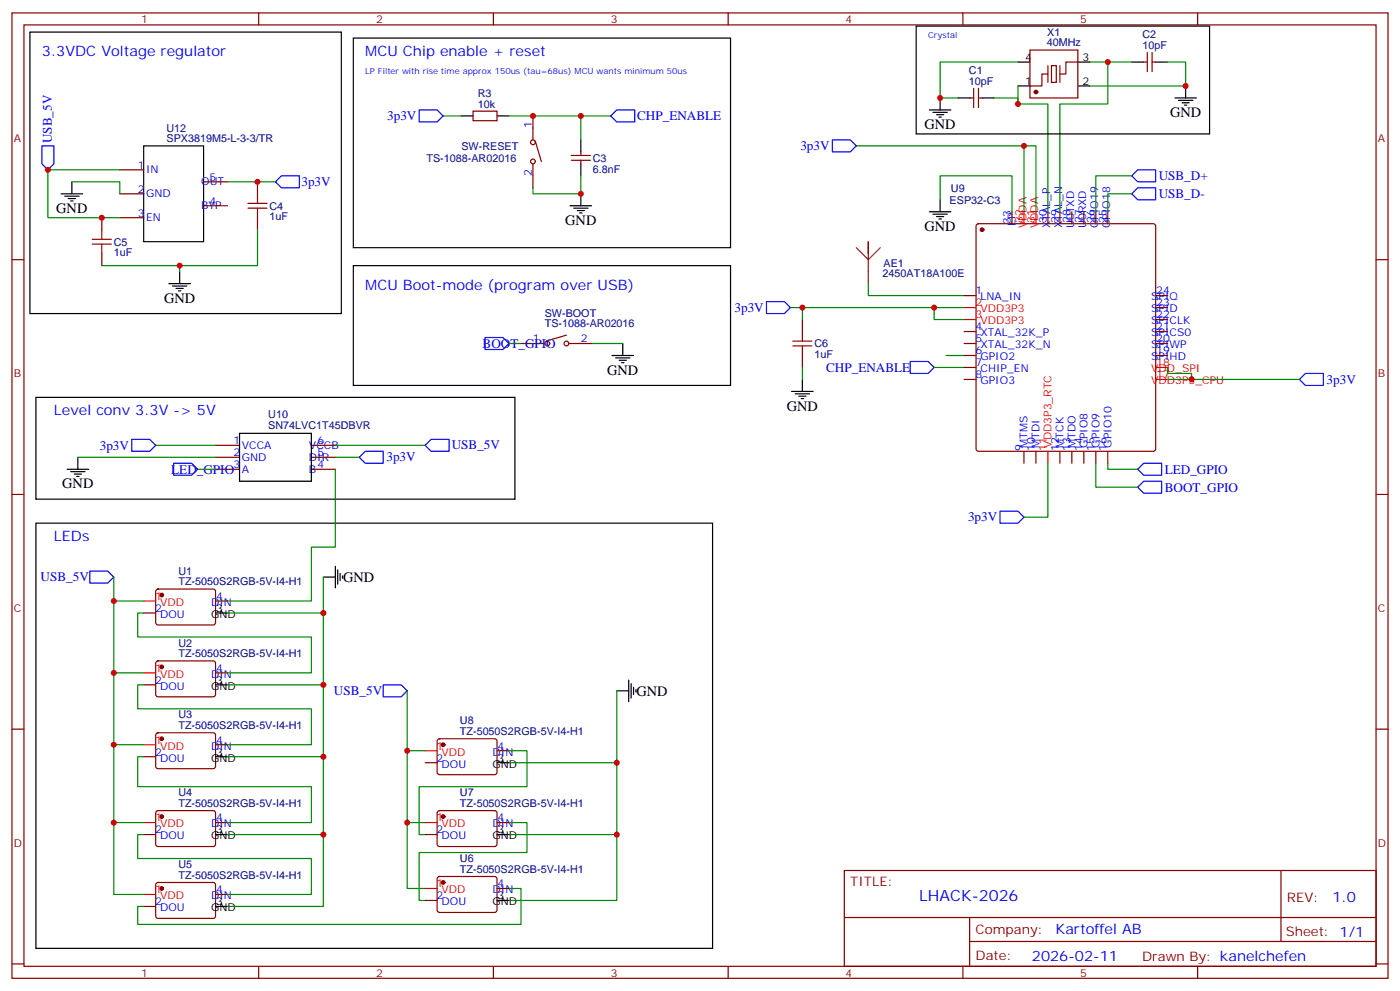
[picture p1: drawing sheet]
<svg xmlns="http://www.w3.org/2000/svg" width="412mm" height="292mm" viewBox="0 0 412 292" stroke-linecap="round" stroke-linejoin="round" font-family="sans-serif">
<g fill="none" stroke="#870000" stroke-width=".35">
<path d="M3.5 3.8h405.4v284.3h-405.4zM7.1 7.3h398.2v277.3h-398.2zM76.2 3.8v3.5M145.3 3.8v3.5M214.5 3.8v3.5M283.6 3.8v3.5M303.4 14.7h14.1v14.2h-14.1zM309.7 19.3h1.4v5h-1.4zM317.5 18.3h-3.5v3.5h-1.8M336.9 18.3h1.1M338 15.5v5.6M339.4 15.5v5.6"/>
<path d="M339.4 18.3h1M352.8 3.8v3.5M139.3 32.7h7.1v2.9h-7.1zM157 34.1v7.1M285.8 28.9h1M286.8 26v5.7M288.2 26v5.7M288.2 28.9h1.1M308.7 21.8h-1.8v3.5h-3.5M35.3 50h7M35.3 57.1h7M60 53.6h7"/>
<path d="M75.8 53.6v3.5M157 48.3v7M157.7 41.6l1.8 6M168.3 47.2h5.6M168.3 45.8h5.6M171.1 44.7v1.1M171.1 47.2v1.1M3.5 76.5h3.6M30 64.1v3.6M30 74.7v3.5M35.3 64.1h7M60 60.6h7"/>
<path d="M75.8 64.1v3.6M255.8 71.2v5.3M287.7 66.1l.5-.2h51.5l.5 .2 .2 .5v65.6l-.2 .5-.5 .2h-51.5l-.5-.2-.2-.5v-65.6zM298.1 62.4v3.5M308.7 62.4v3.5M312.2 62.4v3.5M315.7 62.4v3.5M319.3 62.4v3.5M322.8 62.4v3.5M326.3 62.4v3.5M405.3 76.5h3.6M166.9 98.7l-6 1.8"/>
<path d="M236.4 94.1v3.5M284 87.1h3.5M284 97.6h3.5M340.4 87.1h3.6M340.4 97.6h3.6M340.4 94.1h3.6M340.4 90.6h3.6M153.5 101.2h7M167.6 101.2h7M236.4 104.7v3.5M284 101.2h3.5M284 104.7h3.5"/>
<path d="M284 108.2h3.5M284 111.8h3.5M340.4 101.2h3.6M340.4 104.7h3.6M63.5 131.2h7.1M63.5 134.7h7.1M63.5 138.2h7.1M91.7 131.2h7.1M91.7 134.7h7.1M91.7 138.2h7.1M301.6 132.9v3.6M305.2 132.9v3.6"/>
<path d="M312.2 132.9v3.6M315.7 132.9v3.6M319.3 132.9v3.6M322.8 132.9v3.6M326.3 132.9v3.6M3.5 145.6h3.6M405.3 145.6h3.6M46.1 173.7l.5-.2 16.5 .1 .4 .6-.1 9.4-.6 .5-16.5-.1-.4-.6v-9.2zM63.5 177h3.5M42.3 180.6h3.6M46.1 194.9l.5-.2h16.5l.4 .7-.1 9.4-.6 .4h-16.5l-.4-.7v-9.1zM63.5 198.2h3.5"/>
<path d="M3.5 214.8h3.6M42.3 201.7h3.6M46.1 216l.5-.2 16.5 .1 .4 .6-.1 9.5-.6 .4-16.5-.1-.4-.6v-9.2zM63.5 219.4h3.5M129 217.8l.5-.2h16.5l.4 .7-.1 9.4-.6 .5-16.5-.1-.4-.6v-9.2zM405.3 214.8h3.6M42.3 222.9h3.6M46.1 239l.5-.2h16.5l.4 .7-.1 9.4-.6 .4h-16.5l-.4-.7v-9.1zM125.2 224.6h3.6M129 239l.5-.2h16.5l.4 .7-.1 9.4-.6 .4h-16.5l-.4-.7v-9.1zM146.4 221.1h3.5M42.3 245.8h3.6"/>
<path d="M63.5 242.3h3.5M125.2 245.8h3.6M129 258.4l.5-.2h16.5l.4 .7-.1 9.4-.6 .4h-16.5l-.4-.7v-9.1zM146.4 242.3h3.5M248.7 256.4h156.6v28.2h-156.6zM377.3 256.4v20.9M42.3 267h3.6M46.1 260.1l.5-.2 16.5 .1 .4 .6-.1 9.5-.6 .4-16.5-.1-.4-.6v-9.2zM63.5 263.5h3.5M125.2 265.2h3.6M146.4 261.7h3.5M248.7 270.2h156.5"/>
<path d="M285.6 277.3h119.6M285.6 270.2v14.2M3.5 283.9h3.6M76.2 284.6v3.5M145.3 284.6v3.5M214.5 284.6v3.5M283.6 284.6v3.5M352.8 284.6v3.5M405.3 283.9h3.6"/>
<circle cx="157" cy="47.6" r=".71"/>
<circle cx="157" cy="41.9" r=".71"/>
<circle cx="161.2" cy="101.2" r=".71"/>
<circle cx="166.9" cy="101.2" r=".71"/>
</g>
<g fill="#870000" stroke="#870000" stroke-width=".35">
<circle cx="47.6" cy="175.3" r=".53"/>
<circle cx="47.6" cy="196.4" r=".53"/>
<circle cx="47.6" cy="217.6" r=".53"/>
<circle cx="47.6" cy="240.5" r=".53"/>
<circle cx="47.6" cy="261.7" r=".53"/>
<circle cx="130.5" cy="259.9" r=".53"/>
<circle cx="130.5" cy="240.5" r=".53"/>
<circle cx="130.5" cy="219.4" r=".53"/>
<circle cx="289.3" cy="67.7" r=".53"/>
<circle cx="305.2" cy="27.1" r=".53"/>
</g>
<g fill="none" stroke="#f00" stroke-width=".35">
<path d="M301.6 62.4v3.5M305.2 62.4v3.5M284 90.6h3.5M284 94.1h3.5M340.4 111.8h3.6M340.4 108.2h3.6M308.7 132.9v3.6M42.3 177h3.6M42.3 198.2h3.6M42.3 219.4h3.6M125.2 221.1h3.6M42.3 242.3h3.6"/>
<path d="M125.2 242.3h3.6M42.3 263.5h3.6M125.2 261.7h3.6"/>
</g>
<g fill="none" stroke="#000" stroke-width=".35">
<path d="M8.8 9.5h91.7v82.9h-91.7zM104.1 11.2h111.1v61.8h-111.1zM269.9 7.7h86.4v31.7h-86.4zM299.9 18.3h3.5M317.5 18.3h3.5M333.4 18.3h3.5M340.4 18.3h3.6M135.8 34.1h3.5M146.4 34.1h3.5M273.8 32.4h6.3M274.8 33.1h4.2M275.9 33.8h2.1"/>
<path d="M276.6 34.5h.7M276.9 28.9v3.5M282.2 28.9h3.6M289.3 28.9h3.5M299.9 25.3h3.5M317.5 25.3h3.5M346.1 28.9h6.3M347.1 29.6h4.3M348.2 30.3h2.1M348.9 31h.7M349.2 25.3v3.6M18 57.1h6.3"/>
<path d="M19 57.8h4.3M20.1 58.5h2.1M20.8 59.2h.7M21.2 53.6v3.5M42.3 43h17.7v28.2h-17.7zM171.1 41.2v3.5M171.1 48.3v3.5M171.1 57.1v3.5M276.9 58.8v3.6M104.1 78.2h111.1v35.3h-111.1zM167.9 60.6h6.4M169 61.3h4.2"/>
<path d="M170 62h2.2M170.7 62.7h.7M273.8 62.4h6.3M274.8 63.1h4.2M275.9 63.8h2.1M276.6 64.5h.7M49.7 83.5h6.4M50.8 84.2h4.2M51.9 84.9h2.1M52.6 85.7h.7M52.9 80v3.5M10.6 117.1h141.1v29.9h-141.1z"/>
<path d="M180.3 104.7h6.3M181.3 105.4h4.3M182.4 106.1h2.1M183.1 106.8h.7M183.4 101.2v3.5M233.2 115.3h6.3M234.2 116h4.3M235.3 116.7h2.1M236 117.4h.7M236.4 111.8v3.5M19.8 138.2h6.3M20.8 138.9h4.2"/>
<path d="M21.9 139.6h2.1M22.9 134.7v3.5M70.6 127.6h21.1v14.1h-21.1zM10.6 154.1h199.3v125.2h-199.3zM22.6 140.3h.7M95.2 170h3.6M98.8 166.8v6.3M99.5 167.9v4.2M100.2 168.9v2.1M100.9 169.6v.7M63.5 180.6h3.5M63.5 201.7h3.5"/>
<path d="M181.7 203.5h3.5M185.2 200.3v6.4M185.9 201.4v4.2M186.6 202.4v2.1M187.3 203.1v.7M63.5 222.9h3.5M146.4 224.6h3.5M63.5 245.8h3.5M146.4 245.8h3.5M63.5 267h3.5M146.4 265.2h3.5"/>
</g>
<path d="M308.7 19.3v5M312.2 19.3v5" fill="none" stroke="#871200" stroke-width=".35"/>
<g fill="none" stroke="#00f" stroke-width=".35">
<path d="M123.5 32.4h5.3l1.7 1.7-1.7 1.8h-5.3zM181.7 32.4h5.3v3.5h-5.3l-1.8-1.8zM12.3 43h3.6v5.3l-1.8 1.7-1.8-1.7zM81.1 53.6l1.8-1.8h5.3v3.5h-5.3zM245.2 41.2h5.3l1.7 1.8-1.7 1.7h-5.3zM333.4 57.1l1.7-1.8h5.3v3.5h-5.3zM333.4 51.8l1.7-1.8h5.3v3.6h-5.3zM142.9 99.4h5.3l1.7 1.8-1.7 1.7h-5.3zM225.8 88.8h5.3l1.7 1.8-1.7 1.8h-5.3zM268.1 106.5h5.3l1.8 1.7-1.8 1.8h-5.3zM382.8 111.8l1.7-1.8h5.3v3.5h-5.3zM38.8 129.4h5.3l1.8 1.8-1.8 1.7h-5.3z"/>
<path d="M51.2 136.5h5.2l1.8 1.7-1.8 1.8h-5.2zM105.8 134.7l1.8-1.8h5.3v3.6h-5.3zM125.2 131.2l1.8-1.8h5.3v3.5h-5.3zM335.1 138.2l1.8-1.7h5.3v3.5h-5.3zM294.6 150.6h5.3l1.7 1.7-1.7 1.8h-5.3zM335.1 143.5l1.8-1.8h5.3v3.6h-5.3zM26.5 168.2h5.2l1.8 1.8-1.8 1.7h-5.2zM112.9 201.7h5.3l1.7 1.8-1.7 1.7h-5.3z"/>
</g>
<g fill="none" stroke="#008700" stroke-width=".35">
<path d="M299.9 18.3h-23v10.6h5.3M321 18.3h12.4M326.3 18.3v12.3h-14.1v31.8M344 18.3h5.2v7h-28.2M130.5 34.1h5.3M149.9 34.1h21.2v7.1M171.1 34.1h8.8M292.8 28.9h7.1v1.7M299.9 25.3v5.3h8.8v31.8M21.2 53.6h14.1v3.5M35.3 50h-21.2v14.1h21.2M67 53.6h14.1"/>
<path d="M171.1 51.8v5.3h-14.1v-1.8M252.2 43h49.4v19.4M276.9 58.8v-7h21.2v10.6M301.6 43h3.6v19.4M333.4 57.1h-7.1v5.3M333.4 51.8h-10.6v10.6M30 78.2h22.9v1.8M75.8 67.7v10.5h-22.9M232.8 90.6h51.2M236.4 90.6v3.5M255.8 83.5v3.6h28.2M275.2 90.6v3.5h8.8"/>
<path d="M149.9 101.2h3.6M174.6 101.2h8.8M236.4 108.2v3.6M275.2 108.2h8.8M278.7 104.7h5.3M344 108.2v1.8h7v1.8M344 111.8h38.8M22.9 134.7h40.6M45.9 131.2h17.6M58.2 138.2h5.3M98.8 138.2v22.9h-7.1v15.9h-24.7M98.8 131.2h26.4"/>
<path d="M98.8 134.7h7M308.7 136.5v15.8h-7.1M322.8 136.5v7h12.3M326.3 136.5v1.7h8.8M33.5 170v7h8.8M33.5 177v21.2h8.8M95.2 170v10.6h-28.2M33.5 198.2v21.2h8.8M42.3 180.6h-1.7v7h51.1v10.6h-24.7M95.2 180.6v21.1h-28.2M33.5 219.4v22.9h8.8M42.3 201.7h-1.7v7.1h51.1v10.6h-24.7"/>
<path d="M95.2 201.7v21.2h-28.2M119.9 203.5v17.6h5.3M181.7 203.5v21.1h-31.8M42.3 222.9h-1.7v8.8h51.1v10.6h-24.7M95.2 222.9v22.9h-28.2M119.9 221.1v21.2h5.3M149.9 221.1h5.3v10.6h-31.7v14.1h1.7M181.7 224.6v21.2h-31.8M33.5 242.3v21.2h8.8M42.3 245.8h-1.7v7.1h51.1v10.6h-24.7M95.2 245.8v21.2h-28.2M119.9 242.3v19.4h5.3"/>
<path d="M149.9 242.3h5.3v8.8h-31.7v14.1h1.7M181.7 245.8v19.4h-31.8M149.9 261.7h3.6v10.6h-112.9v-5.3h1.7"/>
</g>
<path d="M73 59.9h5.7M75.8 57.1v2.8M27.2 71.9h5.6M27.2 70.5h5.6M30 67.7v2.8M30 71.9v2.8M73 61.3h5.7M75.8 61.3v2.8M236.4 97.6v2.9M233.5 101.9h5.7M233.5 100.5h5.7M236.4 101.9v2.8" fill="none" stroke="#a10000" stroke-width=".35"/>
<path d="M252.2 73l3.6 3.5M255.8 76.5v7M259.3 73l-3.5 3.5" fill="none" stroke="#8c2424" stroke-width=".35"/>
<g fill="#c00">
<circle cx="299.9" cy="30.6" r=".88"/>
<circle cx="157" cy="34.1" r=".88"/>
<circle cx="171.1" cy="57.1" r=".88"/>
<circle cx="171.1" cy="34.1" r=".88"/>
<circle cx="275.2" cy="90.6" r=".88"/>
<circle cx="326.3" cy="18.3" r=".88"/>
<circle cx="349.3" cy="25.3" r=".88"/>
<circle cx="276.9" cy="28.9" r=".88"/>
<circle cx="301.6" cy="43" r=".88"/>
<circle cx="33.5" cy="177" r=".88"/>
<circle cx="33.5" cy="198.2" r=".88"/>
<circle cx="33.5" cy="219.4" r=".88"/>
<circle cx="33.5" cy="242.3" r=".88"/>
<circle cx="95.3" cy="180.6" r=".88"/>
<circle cx="95.3" cy="201.7" r=".88"/>
<circle cx="95.3" cy="222.9" r=".88"/>
<circle cx="95.3" cy="245.8" r=".88"/>
<circle cx="119.9" cy="221.1" r=".88"/>
<circle cx="119.9" cy="242.3" r=".88"/>
<circle cx="181.7" cy="224.6" r=".88"/>
<circle cx="181.7" cy="245.8" r=".88"/>
<circle cx="236.4" cy="90.6" r=".88"/>
<circle cx="75.8" cy="53.6" r=".88"/>
<circle cx="14.1" cy="50" r=".88"/>
<circle cx="30" cy="64.1" r=".88"/>
<circle cx="52.9" cy="78.2" r=".88"/>
<circle cx="351" cy="111.8" r=".88"/>
</g>
<text font-size="4.6" fill="#00f" x="270.8" y="265.4">LHACK-2026</text>
<g font-size="4.2" fill="#00f">
<text x="12.3" y="16.5">3.3VDC Voltage regulator</text>
<text x="107.6" y="16.5">MCU Chip enable + reset</text>
<text x="107.6" y="85.3">MCU Boot-mode (program over USB)</text>
<text x="15.9" y="122.3">Level conv 3.3V -&gt; 5V</text>
<text x="15.9" y="159.4">LEDs</text>
<text x="392.5" y="265.7">1.0</text>
<text x="310.9" y="275.2">Kartoffel AB</text>
<text x="304" y="283">2026-02-11</text>
</g>
<g font-size="4.2">
<text x="344.7" y="34.5">GND</text>
<text x="272.3" y="38">GND</text>
<text x="16.6" y="62.7">GND</text>
<text x="166.5" y="66.3">GND</text>
<text x="272.3" y="68">GND</text>
<text x="48.3" y="89.2">GND</text>
<text x="178.9" y="110.3">GND</text>
<text x="231.8" y="120.9">GND</text>
<text x="18.3" y="143.9">GND</text>
<text x="101.1" y="171.4">GND</text>
<text x="187.5" y="204.9">GND</text>
</g>
<g font-size="3.9" fill="#00f">
<text x="114.1" y="35.4">3p3V</text>
<text x="187.7" y="35.3">CHP_ENABLE</text>
<text x="15.3" y="42.2" transform="rotate(-90 15.3 42.2)">USB_5V</text>
<text x="235.8" y="44.2">3p3V</text>
<text x="341.3" y="53">USB_D+</text>
<text x="88.8" y="54.8">3p3V</text>
<text x="341.3" y="58.3">USB_D-</text>
<text x="216.4" y="91.9">3p3V</text>
<text x="142.2" y="102.4">BOOT_GPIO</text>
<text x="243.4" y="109.5">CHP_ENABLE</text>
<text x="390.8" y="113">3p3V</text>
<text x="29.4" y="132.4">3p3V</text>
<text x="113.8" y="135.9">3p3V</text>
<text x="133.1" y="132.4">USB_5V</text>
<text x="50.4" y="139.5">LED_GPIO</text>
<text x="343.1" y="139.5">LED_GPIO</text>
<text x="343.1" y="144.8">BOOT_GPIO</text>
<text x="285.2" y="153.6">3p3V</text>
<text x="12" y="171.2">USB_5V</text>
<text x="98.4" y="204.8">USB_5V</text>
</g>
<g font-size="3.9" fill="#800">
<text x="250.5" y="261">TITLE:</text>
<text x="379.1" y="265.7">REV:</text>
<text x="287.4" y="275.2">Company:</text>
<text x="378.7" y="275.8">Sheet: 1/1</text>
<text x="287.4" y="282.9">Date:</text>
<text x="336.4" y="282.9">Drawn By: kanelchefen</text>
</g>
<g font-size="3.2" fill="#800">
<text x="41.6" y="6.8">1</text>
<text x="110.8" y="6.8">2</text>
<text x="179.9" y="6.8">3</text>
<text x="249.1" y="6.8">4</text>
<text x="318.2" y="6.8">5</text>
<text x="4.1" y="41.9">A</text>
<text x="405.9" y="41.9">A</text>
<text x="4.1" y="111.1">B</text>
<text x="405.9" y="111.1">B</text>
<text x="4.1" y="180.2">C</text>
<text x="405.9" y="180.2">C</text>
<text x="4.1" y="249.3">D</text>
<text x="405.9" y="249.3">D</text>
<text x="41.6" y="287.6">1</text>
<text x="110.8" y="287.6">2</text>
<text x="179.9" y="287.6">3</text>
<text x="249.1" y="287.6">4</text>
<text x="318.2" y="287.6">5</text>
</g>
<g font-size="3.2" fill="#000080">
<text x="308.5" y="10.6">X1</text>
<text x="336.6" y="11.2">C2</text>
<text x="308.4" y="13.7">40MHz</text>
<text x="336.6" y="14.4">10pF</text>
<text x="285.4" y="21.9">C1</text>
<text x="140.8" y="28.5">R3</text>
<text x="285.4" y="25">10pF</text>
<text x="140.8" y="31.7">10k</text>
<text x="49" y="41.9">SPX3819M5-L-3-3/TR</text>
<text x="49" y="38.7">U12</text>
<text x="125.6" y="47.6">TS-1088-AR02016</text>
<text x="135.9" y="44.1">SW-RESET</text>
<text x="174.6" y="47.6">C3</text>
<text x="174.6" y="50.8">6.8nF</text>
<text x="280.1" y="56.5">U9</text>
<text x="79.4" y="64.9">1uF</text>
<text x="79.4" y="61.8">C4</text>
<text x="279.7" y="60">ESP32-C3</text>
<text x="33.5" y="75.5">1uF</text>
<text x="33.5" y="72.3">C5</text>
<text x="260" y="81.7">2450AT18A100E</text>
<text x="260.2" y="78.5">AE1</text>
<text x="160.5" y="93.2">SW-BOOT</text>
<text x="160.5" y="96.4">TS-1088-AR02016</text>
<text x="239.9" y="105.5">1uF</text>
<text x="239.9" y="102.3">C6</text>
<text x="79" y="123.2">U10</text>
<text x="79" y="126.4">SN74LVC1T45DBVR</text>
<text x="52.6" y="172.4">TZ-5050S2RGB-5V-I4-H1</text>
<text x="52.6" y="169.3">U1</text>
<text x="52.6" y="190.4">U2</text>
<text x="52.6" y="193.6">TZ-5050S2RGB-5V-I4-H1</text>
<text x="52.6" y="214.8">TZ-5050S2RGB-5V-I4-H1</text>
<text x="52.6" y="211.6">U3</text>
<text x="135.5" y="213.4">U8</text>
<text x="135.5" y="216.5">TZ-5050S2RGB-5V-I4-H1</text>
<text x="52.6" y="237.7">TZ-5050S2RGB-5V-I4-H1</text>
<text x="52.6" y="234.5">U4</text>
<text x="135.5" y="237.7">TZ-5050S2RGB-5V-I4-H1</text>
<text x="135.5" y="234.5">U7</text>
<text x="52.6" y="255.7">U5</text>
<text x="135.5" y="257.1">TZ-5050S2RGB-5V-I4-H1</text>
<text x="135.5" y="253.9">U6</text>
<text x="52.6" y="258.9">TZ-5050S2RGB-5V-I4-H1</text>
</g>
<g font-size="3.2">
<text x="302" y="17.9">4</text>
<text x="318.9" y="17.9">3</text>
<text x="302" y="25">1</text>
<text x="318.9" y="25">2</text>
<text x="62.2" y="182">GND</text>
<text x="63.7" y="180.2">3</text>
<text x="62.2" y="203.1">GND</text>
<text x="63.7" y="201.4">3</text>
<text x="62.2" y="224.3">GND</text>
<text x="63.7" y="222.5">3</text>
<text x="145.1" y="226.1">GND</text>
<text x="146.6" y="224.3">3</text>
<text x="63.7" y="245.5">3</text>
<text x="146.6" y="245.5">3</text>
<text x="62.2" y="247.2">GND</text>
<text x="145.1" y="247.2">GND</text>
<text x="62.2" y="268.4">GND</text>
<text x="63.7" y="266.6">3</text>
<text x="145.1" y="266.6">GND</text>
<text x="146.6" y="264.9">3</text>
</g>
<g font-size="3.2" fill="#00f">
<text x="156.6" y="37.7" transform="rotate(-90 156.6 37.7)">1</text>
<text x="40.6" y="49.7">1</text>
<text x="43" y="51.1">IN</text>
<text x="61.7" y="53.2">5</text>
<text x="156.6" y="51.8" transform="rotate(-90 156.6 51.8)">2</text>
<text x="40.6" y="56.7">2</text>
<text x="43" y="58.1">GND</text>
<text x="59.3" y="54.6">OUT</text>
<text x="40.6" y="63.8">3</text>
<text x="43" y="65.2">EN</text>
<text x="59.3" y="61.7">BYP</text>
<text x="61.7" y="60.3">4</text>
<text x="297.7" y="65.9" transform="rotate(-90 297.7 65.9)">33</text>
<text x="308.3" y="65.7" transform="rotate(-90 308.3 65.7)">30</text>
<text x="311.9" y="65.7" transform="rotate(-90 311.9 65.7)">29</text>
<text x="315.4" y="65.7" transform="rotate(-90 315.4 65.7)">28</text>
<text x="318.9" y="65.7" transform="rotate(-90 318.9 65.7)">27</text>
<text x="322.4" y="65.7" transform="rotate(-90 322.4 65.7)">26</text>
<text x="326" y="65.7" transform="rotate(-90 326 65.7)">25</text>
<text x="299.2" y="66.6" transform="rotate(-90 299.2 66.6)">EP</text>
<text x="309.4" y="67.2" transform="rotate(-90 309.4 67.2)">XTAL_P</text>
<text x="312.9" y="67.2" transform="rotate(-90 312.9 67.2)">XTAL_N</text>
<text x="316.4" y="67.2" transform="rotate(-90 316.4 67.2)">U0TXD</text>
<text x="320" y="67.2" transform="rotate(-90 320 67.2)">U0RXD</text>
<text x="323.5" y="67.2" transform="rotate(-90 323.5 67.2)">GPIO19</text>
<text x="327" y="67.2" transform="rotate(-90 327 67.2)">GPIO18</text>
<text x="287.3" y="86.7">1</text>
<text x="288.8" y="88.5">LNA_IN</text>
<text x="339.1" y="88.5">SPIQ</text>
<text x="340.6" y="86.7">24</text>
<text x="339.1" y="95.5">SPICLK</text>
<text x="339.1" y="92">SPID</text>
<text x="340.6" y="93.8">22</text>
<text x="340.6" y="90.2">23</text>
<text x="157" y="100.8">1</text>
<text x="171.1" y="100.8">2</text>
<text x="287.3" y="97.3">4</text>
<text x="287.3" y="100.8">5</text>
<text x="288.8" y="99.1">XTAL_32K_P</text>
<text x="339.1" y="99.1">SPICS0</text>
<text x="340.6" y="100.8">20</text>
<text x="340.6" y="97.3">21</text>
<text x="287.3" y="104.4">6</text>
<text x="287.3" y="107.9">7</text>
<text x="288.8" y="102.6">XTAL_32K_N</text>
<text x="288.8" y="106.1">GPIO2</text>
<text x="339.1" y="106.1">SPIHD</text>
<text x="339.1" y="102.6">SPIWP</text>
<text x="340.6" y="104.4">19</text>
<text x="287.3" y="111.4">8</text>
<text x="288.8" y="109.6">CHIP_EN</text>
<text x="288.8" y="113.2">GPIO3</text>
<text x="68.8" y="130.8">1</text>
<text x="93.5" y="130.8">6</text>
<text x="302.7" y="131.9" transform="rotate(-90 302.7 131.9)">MTMS</text>
<text x="306.2" y="131.9" transform="rotate(-90 306.2 131.9)">MTDI</text>
<text x="313.3" y="131.9" transform="rotate(-90 313.3 131.9)">MTCK</text>
<text x="316.8" y="131.9" transform="rotate(-90 316.8 131.9)">MTDO</text>
<text x="320.3" y="131.9" transform="rotate(-90 320.3 131.9)">GPIO8</text>
<text x="323.8" y="131.9" transform="rotate(-90 323.8 131.9)">GPIO9</text>
<text x="327.4" y="131.9" transform="rotate(-90 327.4 131.9)">GPIO10</text>
<text x="68.8" y="134.3">2</text>
<text x="68.8" y="137.9">3</text>
<text x="71.3" y="132.2">VCCA</text>
<text x="71.3" y="135.7">GND</text>
<text x="91" y="135.7">DIR</text>
<text x="91" y="132.2">VCCB</text>
<text x="93.5" y="137.9">4</text>
<text x="93.5" y="134.3">5</text>
<text x="301.3" y="132.8" transform="rotate(-90 301.3 132.8)">9</text>
<text x="304.8" y="132.8" transform="rotate(-90 304.8 132.8)">10</text>
<text x="311.9" y="132.8" transform="rotate(-90 311.9 132.8)">12</text>
<text x="315.4" y="132.8" transform="rotate(-90 315.4 132.8)">13</text>
<text x="318.9" y="132.8" transform="rotate(-90 318.9 132.8)">14</text>
<text x="322.4" y="132.8" transform="rotate(-90 322.4 132.8)">15</text>
<text x="326" y="132.8" transform="rotate(-90 326 132.8)">16</text>
<text x="71.3" y="139.3">A</text>
<text x="91" y="139.3">B</text>
<text x="62.2" y="178.4">DIN</text>
<text x="63.7" y="176.7">4</text>
<text x="45.7" y="180.2">2</text>
<text x="47.2" y="182">DOU</text>
<text x="63.7" y="197.8">4</text>
<text x="45.7" y="201.4">2</text>
<text x="47.2" y="203.1">DOU</text>
<text x="62.2" y="199.6">DIN</text>
<text x="62.2" y="220.8">DIN</text>
<text x="63.7" y="219">4</text>
<text x="146.6" y="220.8">4</text>
<text x="45.7" y="222.5">2</text>
<text x="47.2" y="224.3">DOU</text>
<text x="128.6" y="224.3">2</text>
<text x="130.1" y="226.1">DOU</text>
<text x="145.1" y="222.5">DIN</text>
<text x="45.7" y="245.5">2</text>
<text x="62.2" y="243.7">DIN</text>
<text x="63.7" y="241.9">4</text>
<text x="128.6" y="245.5">2</text>
<text x="145.1" y="243.7">DIN</text>
<text x="146.6" y="241.9">4</text>
<text x="47.2" y="247.2">DOU</text>
<text x="130.1" y="247.2">DOU</text>
<text x="63.7" y="263.1">4</text>
<text x="145.1" y="263.1">DIN</text>
<text x="146.6" y="261.3">4</text>
<text x="45.7" y="266.6">2</text>
<text x="47.2" y="268.4">DOU</text>
<text x="62.2" y="264.9">DIN</text>
<text x="128.6" y="264.9">2</text>
<text x="130.1" y="266.6">DOU</text>
</g>
<g font-size="3.2" fill="#f00">
<text x="301.3" y="65.7" transform="rotate(-90 301.3 65.7)">32</text>
<text x="304.8" y="65.7" transform="rotate(-90 304.8 65.7)">31</text>
<text x="302.3" y="67.2" transform="rotate(-90 302.3 67.2)">VDDA</text>
<text x="305.9" y="67.2" transform="rotate(-90 305.9 67.2)">VDDA</text>
<text x="287.3" y="90.2">2</text>
<text x="287.3" y="93.8">3</text>
<text x="288.8" y="92">VDD3P3</text>
<text x="288.8" y="95.5">VDD3P3</text>
<text x="340.6" y="107.9">18</text>
<text x="339.1" y="113.2">VDD3P3_CPU</text>
<text x="339.1" y="109.6">VDD_SPI</text>
<text x="340.6" y="111.4">17</text>
<text x="309.7" y="131.9" transform="rotate(-90 309.7 131.9)">VDD3P3_RTC</text>
<text x="308.3" y="132.8" transform="rotate(-90 308.3 132.8)">11</text>
<text x="45.7" y="176.7">1</text>
<text x="47.2" y="178.4">VDD</text>
<text x="45.7" y="197.8">1</text>
<text x="47.2" y="199.6">VDD</text>
<text x="45.7" y="219">1</text>
<text x="47.2" y="220.8">VDD</text>
<text x="128.6" y="220.8">1</text>
<text x="130.1" y="222.5">VDD</text>
<text x="45.7" y="241.9">1</text>
<text x="47.2" y="243.7">VDD</text>
<text x="128.6" y="241.9">1</text>
<text x="130.1" y="243.7">VDD</text>
<text x="45.7" y="263.1">1</text>
<text x="128.6" y="261.3">1</text>
<text x="130.1" y="263.1">VDD</text>
<text x="47.2" y="264.9">VDD</text>
</g>
<g font-size="2.5" fill="#00f">
<text x="273.4" y="11.2">Crystal</text>
<text x="107.6" y="21.8">LP Filter with rise time approx 150us (tau=68us) MCU wants minimum 50us</text>
</g>
</svg>
